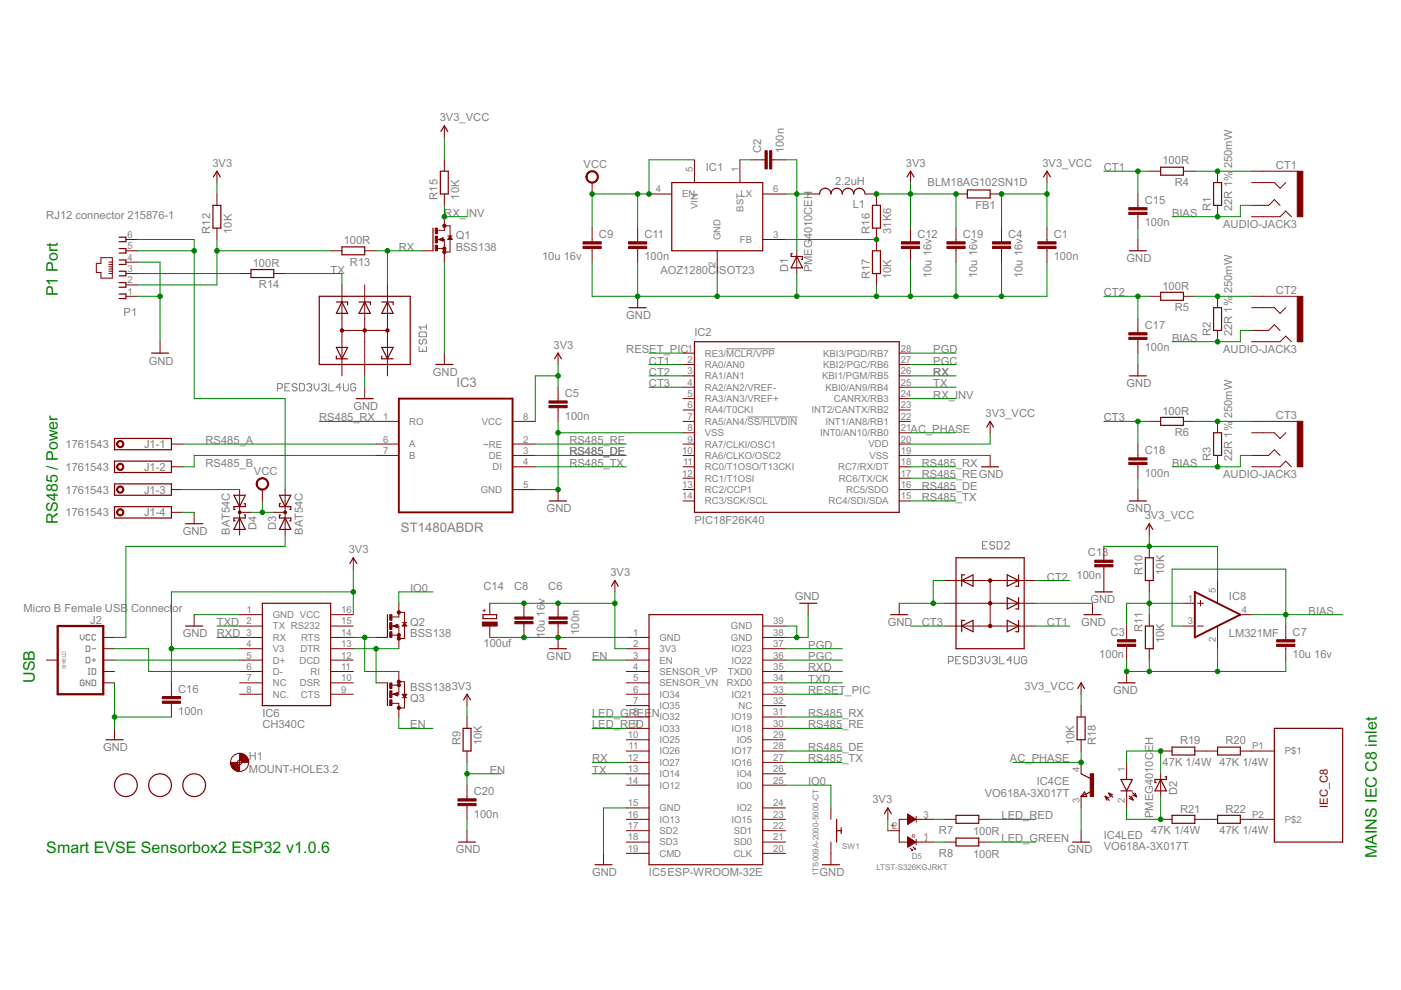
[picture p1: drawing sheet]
<svg xmlns="http://www.w3.org/2000/svg" width="297mm" height="210mm" viewBox="0 0 297 210" stroke-linecap="round" stroke-linejoin="round" font-family="sans-serif">
<g fill="none" stroke="#808080" stroke-width=".21">
<path d="M88.9 73.5v1h1.5v-1M89.1 70.4h1l.3 .2v.8h-1.5v-.8zM89.1 71.9l-.2 .3v.5l.2 .3h.3l.2-.3v-.5l.3-.3h.2l.3 .3v.5l-.3 .3M89.6 74v.5M90.4 68.8v1M90.4 69.3h-1.5l.5 .5M154 74h10.3M58.8 82.4h.8l.3-.3v-.5l-.3-.3h-.8v1.6M60.4 82.1h.5M61.4 81.3h-1v1.6h1M63 81.6l-.3-.3h-.5l-.2 .3v.3l.2 .2h.5l.3 .3v.2l-.3 .3h-.5l-.2-.3M63.5 81.3h.8l.2 .3v1l-.2 .3h-.8z"/>
<path d="M65 81.6l.3-.3h.5l.3 .3v.3l-.3 .2M65.6 82.1h.2M65.8 82.1l.3 .3v.2l-.3 .3h-.5l-.3-.3M66.6 81.3v1.1l.5 .5 .5-.5v-1.1M68.2 81.6l.2-.3h.5l.3 .3v.3l-.3 .2M68.7 82.1h.2M68.9 82.1l.3 .3v.2l-.3 .3h-.5l-.2-.3M69.7 81.3v1.6h1M72.3 82.1h-1l.7-.8v1.6M72.8 81.3v1.3l.3 .3h.5l.3-.3v-1.3M75.4 81.6l-.3-.3h-.5l-.2 .3v1l.2 .3h.5l.3-.3v-.5h-.5M158.5 88.4h10.5"/>
<path d="M208.3 115.6h.5M209.3 114.9h-1v1.5h1M210.9 115.1l-.3-.2h-.5l-.2 .2v.3l.2 .2h.5l.3 .3v.2l-.3 .3h-.5l-.2-.3M211.4 114.9h.8l.2 .2v1l-.2 .3h-.8zM213 115.1l.2-.2h.5l.3 .2v.3l-1 1h1M17 134.6v.7l.4 .4 .4-.4v-.7M18.3 137h.6l.1 .2v.7l-.1 .2h-.6zM18.3 139.4h.6l.1 .2v.8l-.1 .1h-.6zM19 134.7l-.1-.1h-.4l-.2 .1v.8l.2 .2h.4l.1-.2M19.5 140h.8M19.5 137.5h.8M19.9 139.6v.8"/>
<path d="M20.3 134.7l-.2-.1h-.4l-.2 .1v.8l.2 .2h.4l.2-.2M202.6 140h.5M203.7 139.2h-1.1v1.5h1.1M205.2 139.4l-.2-.2h-.6l-.2 .2v.3l.2 .3h.6l.2 .2v.3l-.2 .2h-.6l-.2-.2M205.7 139.2h.8l.3 .2v1.1l-.3 .2h-.8zM207.3 139.4l.3-.2h.5l.2 .2v.3l-.2 .3M207.8 140h.3M208.1 140l.2 .2v.3l-.2 .2h-.5l-.3-.2M208.9 139.2v1l.5 .5 .5-.5v-1M210.4 139.4l.3-.2h.5l.2 .2v.3l-.2 .3M210.9 140h.3M211.2 140l.2 .2v.3l-.2 .2h-.5l-.3-.2"/>
<path d="M212 139.2v1.5h1M214.5 140h-1l.8-.8v1.5M215.1 139.2v1.3l.2 .2h.5l.3-.2v-1.3M217.7 139.4l-.3-.2h-.5l-.3 .2v1.1l.3 .2h.5l.3-.2v-.5h-.6M17.8 144.4l-.2-.2h-.4l-.2 .2v.8l.2 .2h.4l.2-.2v-.4h-.4M18.7 143h.4M18.7 141.8h.4M18.9 141.8v1.2M19 144.2v1.2l-.7-1.2v1.2M19.5 141.8h.6l.2 .2v.8l-.2 .2h-.6zM19.5 144.2h.6l.2 .2v.8l-.2 .2h-.6zM201.1 140.2h.7l.3-.2v-.6l-.3-.2h-.7v1.5"/>
</g>
<g fill="none" stroke="#800000" stroke-width=".21">
<path d="M46 36.3v2.4M94.2 26.7v2.4M94.2 33.9v2.4M125.5 38.7v2.4M147.2 33.9v4.8M156.9 33.9v4.8M159.3 33.9h2.9M163.6 33.9h2.9M193 36.3v2.4M222 36.3v2.4M243.7 36.3h2.4M250.9 36.3h2.4"/>
<path d="M258.1 36.3v2.4M265.4 36.3h9.6M265.4 38.7h4.8l1.2 1.2 1.2-1.2M21.4 54.6h2.4v4.4h-2.4v-1.2h-1v-2h1zM23.1 58h.7M23.1 57.5h.7M23.1 57h.7M23.1 56.6h.7M23.1 56.1h.7M23.1 55.6h.7M26.7 50.8h2.4M26.7 53.2h2.4"/>
<path d="M26.7 58h2.4M26.7 55.6h2.4M46 41.1v2.4M46 48.4v2.4M50.8 58h2.4M58 58h2.5M70.1 53.2h2.4M77.3 53.2h2.4M89.4 53.2h2.4M92.8 50.8h1.4v4.8M92.8 52.7h1.4M93 50.8l1-.4v.7z"/>
<path d="M94.2 41.1v2.4M94.2 46v2.8h-1.4M94.2 47.9h1.2v5.5h-1.2M94.9 50h1M95.4 50l.5 .8h-1zM125.5 48.4v2.8M125.5 52.7v2.9M135.2 48.4v2.8M135.2 52.7v2.9M137.6 41.1h4.8M152.1 53.2v4.8M161.7 41.1h4.8"/>
<path d="M161.7 50.8h4.8M168.9 53.2v4.8M171.3 41.1h2.5M183.4 41.1h2.4v2.4M185.8 48.4v4.8M185.8 58v2.4M193 48.4v2.8M193 52.7v2.9M202.7 41.1h2.4M202.7 48.4v2.8M202.7 52.7v2.9M209.9 41.1h2.4"/>
<path d="M212.3 48.4v2.8M212.3 52.7v2.9M222 48.4v2.8M222 52.7v2.9M241.3 41.1v2.9M241.3 45.5v2.9M241.3 50.8v2.4M258.1 43.5v2.5M265.4 43.5h3.6l1.2-1.2 1.2 1.2M265.4 46h6l1.2-1.3 1.2 1.3M26.7 62.8h2.4M26.7 60.4h2.4"/>
<path d="M33.9 72.5v2.4M72.5 60.4v19.3M72.5 70.1h9.6M77.3 60.4v19.3M82.1 60.4v19.3M94.2 74.9v2.4M118.3 74.9v2.4M135.2 62.8v2.4M144.8 74.9h2.4M144.8 77.3h2.4M144.8 79.7h2.4M190.6 74.9h2.4"/>
<path d="M190.6 77.3h2.4M190.6 79.7h2.4M241.3 67.6v2.9M241.3 72v2.9M241.3 77.3v2.4M243.7 62.8h2.4M250.9 62.8h2.4M258.1 62.8v2.4M258.1 70.1v2.4M265.4 62.8h9.6M265.4 70.1h3.6l1.2-1.2 1.2 1.2M265.4 72.5h6l1.2-1.2 1.2 1.2"/>
<path d="M265.4 65.2h4.8l1.2 1.2 1.2-1.2M36.3 94.1h2.5M36.3 99h2.5M77.3 82.1v2.4M79.7 89.3h4.9M79.7 94.1h4.9M79.7 96.6h4.9M108.7 89.3h4.8M108.7 94.1h4.8M108.7 96.6h4.8M108.7 99h4.8M118.3 82.1v2.9"/>
<path d="M118.3 86.4v2.9M144.8 89.3h2.4M144.8 94.1h2.4M144.8 96.6h2.4M144.8 99h2.4M144.8 82.1h2.4M144.8 84.5h2.4M144.8 86.9h2.4M144.8 91.8h2.4M190.6 89.3h2.4M190.6 94.1h2.4M190.6 96.6h2.4"/>
<path d="M190.6 99h2.4M190.6 82.1h2.4M190.6 84.5h2.4M190.6 86.9h2.4M190.6 91.8h2.4M209.9 89.3v2.5M209.9 96.6v2.4M241.3 94.1v2.9M241.3 98.5v2.9M243.7 89.3h2.4M250.9 89.3h2.4M258.1 89.3v2.5"/>
<path d="M258.1 96.6v2.4M265.4 89.3h9.6M265.4 96.6h3.6l1.2-1.2 1.2 1.2M265.4 99h6l1.2-1.2 1.2 1.2M265.4 91.8h4.8l1.2 1.2 1.2-1.2M36.3 103.8h2.5M36.3 108.6h2.5M41.2 108.6v2.4M50.8 108.6h2.4M50.8 103.8v9.7M55.6 103.8v2.4M58 108.6h2.5"/>
<path d="M60.5 103.8v9.7M74.9 118.3v2.4M108.7 103.8h4.8M118.3 103.8v2.4M144.8 103.8h2.4M144.8 101.4h2.4M144.8 106.2h2.4M190.6 103.8h2.4M190.6 101.4h2.4M190.6 106.2h2.4M234 115.8v2.9M241.3 103.8v2.4"/>
<path d="M243.7 111v2.5M243.7 115.8v2.5M9.8 140h2.4M21.9 135.1h2.4M21.9 137.5h2.4M21.9 140h2.4M41.2 130.3v2.4M50.8 132.7h4.8M50.8 135.1h4.8M50.8 137.5h4.8M50.8 140h4.8M50.8 130.3h4.8"/>
<path d="M70.1 132.7h4.8M70.1 135.1h4.8M70.1 137.5h4.8M70.1 140h4.8M70.1 130.3h4.8M79.7 135.1h2.4M83.1 132.7h1.5v4.8M83.1 134.7h1.5M83.4 132.7l.9-.3v.7zM84.6 127.9v2.9h-1.5M84.6 129.8h1.2v5.6h-1.2M85.3 132h1"/>
<path d="M85.8 132l.5 .7h-1zM103.8 127.9v2.4M103.8 132.7v2.4M111.1 127.9v2.9M111.1 132.2v2.9M118.3 127.9v2.9M118.3 132.2v5.3M130.4 123.1v2.4M132.8 135.1h4.8M132.8 137.5h4.8M132.8 140h4.8M161.7 132.7h4.8"/>
<path d="M161.7 135.1h4.8M161.7 137.5h4.8M161.7 140h4.8M171.3 127.9v2.4M190.6 127.9v2.4M200.3 132.7h19.3M200.3 127.9h19.3M200.3 123.1h19.3M209.9 123.1v9.6M231.6 127.9v2.4M234 120.2v5.3M238.9 132.7v2.9"/>
<path d="M238.9 137.1v2.9M243.7 123.1v2.4M243.7 130.3v2.4M243.7 137.5v2.5M250.9 132.7h2.4M250.9 127.9h2.4M253.9 132.7h1.2M253.9 127.9h1.2M254.5 127.3v1.2M258.1 123.1v4.8M258.1 132.7v4.8M263 130.3h2.4"/>
<path d="M272.6 132.7v2.9M272.6 137.1v2.9M21.9 142.4h2.4M21.9 144.8h2.4M24.3 154.4v2.4M36.3 144.8v2.9M36.3 149.1v2.9M50.8 142.4h4.8M50.8 144.8h4.8M50.8 147.2h4.8M70.1 142.4h4.8M70.1 144.8h4.8"/>
<path d="M70.1 147.2h4.8M79.7 144.8h2.4M83.1 149.1h1.5v2.9M83.1 145.3h1.5M83.4 147.2l.9-.4v.8zM84.6 142.4v4.8h-1.5M84.6 144.5h1.2v5.6h-1.2M85.3 147.2h1l-.5 .7zM85.3 147.9h1M99 147.2v2.4M99 152v2.4M99 159.2v2.4"/>
<path d="M132.8 159.2h4.8M132.8 142.4h4.8M132.8 144.8h4.8M132.8 147.2h4.8M132.8 149.6h4.8M132.8 152h4.8M132.8 154.4h4.8M132.8 156.8h4.8M161.7 159.2h4.8M161.7 142.4h4.8M161.7 144.8h4.8M161.7 147.2h4.8"/>
<path d="M161.7 149.6h4.8M161.7 152h4.8M161.7 154.4h4.8M161.7 156.8h4.8M229.2 144.8v2.4M229.2 149.6v2.4M229.2 156.8v2.4M238.9 142.4v2.4M246.1 159.2h2.4M253.3 159.2h4.8M263 159.2h7.2M50.3 161.6h1"/>
<path d="M50.8 161.2v.9M99 166.5v2.9M99 170.8v2.9M99 176.1v2.4M132.8 173.7h4.8M132.8 161.6h4.8M132.8 178.5h4.8M132.8 176.1h4.8M132.8 164.1h4.8M132.8 166.5h4.8M132.8 171.3h4.8M161.7 173.7h4.8"/>
<path d="M161.7 161.6h4.8M161.7 178.5h4.8M161.7 176.1h4.8M161.7 164.1h4.8M161.7 166.5h4.8M161.7 171.3h4.8M176.2 171.3v2.4M176.2 178.5v4.8M188.2 176.1h2.4M188.2 171.3v2.4M192.4 172.6v2.2M192.4 177.5l1.7 1-1.7 1.1z"/>
<path d="M192.4 179.5h.2M192.4 179.5h.3M192.4 179.4h.4M192.4 179.3h.6M192.4 179.2h.7M192.4 179.1h.9M192.4 179h1M192.4 178.9h1.1M192.4 178.8h1.3M192.4 178.8h1.4M192.4 178.6h1.5M192.4 178.6h1.7"/>
<path d="M192.4 178.5h1.6M192.4 178.4h1.5M192.4 178.3h1.4M192.4 178.2h1.2M192.4 178.1h1.1M192.4 178h1M192.4 177.9h.8M192.4 177.9h.7M192.4 177.8h.5M192.4 177.7h.4M192.4 177.6h.3M192.4 177.5h.1"/>
<path d="M192.4 172.6l1.7 1.1M192.4 174.8h.1M192.4 174.7h.2M192.4 174.6h.4M192.4 174.5h.5M192.4 174.4h.6M192.4 174.3h.8M192.4 174.2h.9M192.4 174.1h1M192.4 174h1.2M192.4 173.9h1.3M192.4 173.9h1.5"/>
<path d="M192.4 173.8h1.6M192.4 173.6h1.6M192.4 173.5h1.4M192.4 173.4h1.3M192.4 173.3h1.2M192.4 173.2h1M192.4 173.1h.9M192.4 173.1h.7M192.4 173h.6M192.4 172.9h.5M192.4 172.8h.3M192.4 172.7h.2"/>
<path d="M192.4 172.6h.1M193 179.8l.5 .5M193.6 179.6l.5 .4M194.1 179.8v.2M194.1 173.7h-3.5v4.8h1.8M194.1 173.7l-1.7 1.1M194.2 173.7h3.7M194.2 178.5h3.7M194.2 173.1v1.2M194.2 177.9v1.2M200.3 173.7h2.4M200.3 178.5h2.4"/>
<path d="M207.5 173.7h2.4M207.5 178.5h2.4M229.2 161.6v2.5M229.2 168.9v2.4M229.2 176.1v2.4M238.9 161.6v3.7M238.9 167.7v3.6M246.1 173.7h2.4M246.1 164.1v4.8M253.3 173.7h4.8M263 173.7h7.2M128 180.9v2.4"/>
<path d="M132.8 180.9h4.8M161.7 180.9h4.8M193.3 180.3h.2M193.5 180.1v.2M193.8 180h.3"/>
<circle cx="50.8" cy="161.6" r="1.93"/>
<circle cx="50.8" cy="161.6" r=".49"/>
</g>
<path d="M84.6 84.5h24.1v24.1h-24.1zM253.3 125.5l9.7 4.8-9.7 4.8z" fill="none" stroke="#800000" stroke-width=".4"/>
<g fill="#800000" stroke="#800000" stroke-width=".21">
<path d="M220 52.2h3.9v.5h-3.9z"/>
<path d="M220 51.3h3.9v.4h-3.9z"/>
<path d="M116.4 86h3.8v.4h-3.8z"/>
<path d="M116.4 85h3.8v.5h-3.8z"/>
<path d="M163.2 32h.4v3.8h-.4z"/>
<path d="M162.2 32h.5v3.8h-.5z"/>
<path d="M123.6 52.2h3.9v.5h-3.9z"/>
<path d="M123.6 51.3h3.9v.4h-3.9z"/>
<path d="M133.3 52.2h3.8v.5h-3.8z"/>
<path d="M133.3 51.3h3.8v.4h-3.8z"/>
<path d="M191.1 52.2h3.9v.5h-3.9z"/>
<path d="M191.1 51.3h3.9v.4h-3.9z"/>
<path d="M210.4 52.2h3.9v.5h-3.9z"/>
<path d="M210.4 51.3h3.9v.4h-3.9z"/>
<path d="M92.3 48.4h.5v1.2h-.5z"/>
<path d="M92.3 52h.5v1.2h-.5z"/>
<path d="M92.3 50.1h.5v1.4h-.5z"/>
<path d="M231.1 164.1h.8v4.8h-.8z"/>
<path d="M116.4 131.8h3.8v.4h-3.8z"/>
<path d="M116.4 130.8h3.8v.5h-3.8z"/>
<path d="M109.2 131.8h3.8v.4h-3.8z"/>
<path d="M109.2 130.8h3.8v.5h-3.8z"/>
<path d="M102.3 131.9h3.1v.8h-3.1z"/>
<path d="M34.4 148.7h3.9v.4h-3.9z"/>
<path d="M34.4 147.7h3.9v.4h-3.9z"/>
<path d="M239.3 45h3.9v.5h-3.9z"/>
<path d="M239.3 44h3.9v.5h-3.9z"/>
<path d="M239.3 71.5h3.9v.5h-3.9z"/>
<path d="M239.3 70.5h3.9v.5h-3.9z"/>
<path d="M239.3 98h3.9v.5h-3.9z"/>
<path d="M239.3 97.1h3.9v.4h-3.9z"/>
<path d="M200.8 52.2h3.8v.5h-3.8z"/>
<path d="M200.8 51.3h3.8v.4h-3.8z"/>
<path d="M82.6 130.3h.5v1.2h-.5z"/>
<path d="M82.6 133.9h.5v1.2h-.5z"/>
<path d="M82.6 132h.5v1.5h-.5z"/>
<path d="M82.6 148.4h.5v1.2h-.5z"/>
<path d="M82.6 144.8h.5v1.2h-.5z"/>
<path d="M82.6 146.5h.5v1.4h-.5z"/>
<path d="M97.1 170.3h3.8v.5h-3.8z"/>
<path d="M97.1 169.4h3.8v.4h-3.8z"/>
<path d="M236.9 136.6h3.9v.5h-3.9z"/>
<path d="M236.9 135.6h3.9v.5h-3.9z"/>
<path d="M270.7 136.6h3.8v.5h-3.8z"/>
<path d="M270.7 135.6h3.8v.5h-3.8z"/>
<path d="M232.1 119.7h3.9v.5h-3.9z"/>
<path d="M232.1 118.8h3.9v.4h-3.9z"/>
<path d="M275 36.3h1.2v9.7h-1.2z"/>
<path d="M275 62.8h1.2v9.7h-1.2z"/>
<path d="M275 89.3h1.2v9.7h-1.2z"/>
</g>
<g fill="none" stroke="#800000" stroke-width=".25">
<path d="M45.3 37.5l.7-1.2 .7 1.2M93.4 36.3h1.6v4.8h-1.6zM93.5 27.9l.7-1.2 .7 1.2M142.4 38.7h19.3v14.5h-19.3zM192.3 37.5l.7-1.2 .8 1.2M221.3 37.5l.7-1.2 .7 1.2M246.1 35.5h4.8v1.6h-4.8zM257.3 38.7h1.7v4.8h-1.7zM25.3 50.3h1.4v.9h-1.4M25.3 52.7h1.4v1h-1.4M25.3 55.1h1.4v1h-1.4M25.3 57.5h1.4v1h-1.4"/>
<path d="M25.3 59.9h1.4v1h-1.4M45.1 43.5h1.7v4.9h-1.7zM53.2 57.1h4.8v1.7h-4.8zM72.5 52.3h4.8v1.7h-4.8zM91.8 48.4v4.8M93.2 50.8l.7 .2v-.5l-.5 .3M95.4 50.3l.3 .4h-.5zM168 53.8h-.3v.6h2.4v.6h-.2M168.9 54.4l1.2 2.4h-2.4zM173.8 41.1a1.21 1.21 0 0 1 1.2-1.2 1.21 1.21 0 0 1 1.2 1.2 1.21 1.21 0 0 1 1.2-1.2 1.21 1.21 0 0 1 1.2 1.2 1.21 1.21 0 0 1 1.2-1.2 1.21 1.21 0 0 1 1.2 1.2 1.21 1.21 0 0 1 1.2-1.2 1.21 1.21 0 0 1 1.2 1.2M185 53.2h1.7v4.8h-1.7zM185 43.5h1.7v4.9h-1.7z"/>
<path d="M205.1 40.3h4.8v1.7h-4.8zM239.5 53.2h3.6M25.3 62.3h1.4v1h-1.4M32.1 74.9h3.7M67.7 62.8h19.3v14.5h-19.3zM71.3 73.7h2.4l-1.2 2.4zM71.3 75.5v.6h2.4M71.3 64h2.4v.6M72.5 64l1.2 2.4h-2.4zM76.1 64h2.4v.6M77.3 64l1.2 2.4h-2.4zM80.9 75.5v.6h2.5"/>
<path d="M80.9 73.7h2.5l-1.3 2.4zM80.9 64h2.5v.6M82.1 64l1.3 2.4h-2.5zM92.4 77.3h3.6M117.6 76.1l.7-1.2 .7 1.2M133.4 65.2h3.6M147.2 72.5h43.4v36.1h-43.4zM239.5 79.7h3.6M246.1 62h4.8v1.7h-4.8zM257.3 65.2h1.7v4.9h-1.7zM24.3 93h12v2.4h-12zM24.3 97.8h12v2.4h-12z"/>
<path d="M75.5 84.5h3.6M208.1 99h3.6M209.2 90.6l.7-1.3 .8 1.3M246.1 88.5h4.8v1.7h-4.8zM257.3 91.8h1.7v4.8h-1.7zM24.3 102.6h12v2.4h-12zM24.3 107.4h12v2.4h-12zM39.3 111h3.7M49.6 105h2.4l-1.2 2.4zM50.8 109.8l1.2 2.4h-2.4zM51.8 109.2h.2v.6h-2.4v.6h.2M51.8 106.8h.2v.6h-2.4v.6h.2"/>
<path d="M59.2 105h2.5l-1.2 2.4zM59.5 109.2h-.3v.6h2.5v.6h-.3M59.5 106.8h-.3v.6h2.5v.6h-.3M60.5 109.8l1.2 2.4h-2.5zM74.2 119.5l.7-1.2 .7 1.2M116.5 106.2h3.6M202.7 118.3h14.4v19.2h-14.4zM239.5 106.2h3.6M242.8 118.3h1.7v4.8h-1.7zM243 112.2l.7-1.2 .7 1.2M39.3 132.7h3.7M55.6 127.9h14.5v21.7h-14.5z"/>
<path d="M82.1 130.3v4.8M83.6 132.7l.6 .3v-.5l-.5 .2M85.8 132.2l.2 .4h-.5zM102.4 130.3h2.9v.9h-2.9zM116.5 137.5h3.6M129.6 124.3l.8-1.2 .7 1.2M137.6 130.3h24.1v53h-24.1zM169.5 127.9h3.7M188.8 130.3h3.6M203.9 123.1l2.4-1.2v2.4zM203.9 132.7l2.4-1.2v2.4zM204.5 121.9h-.6v2.4"/>
<path d="M204.5 131.5h-.6v2.4M213.6 131.5l2.4 1.2-2.4 1.2zM213.6 121.9l2.4 1.2-2.4 1.2zM213.6 126.7l2.4 1.2-2.4 1.2zM216 121.9v2.4h-.7M216 126.7v2.4h-.7M216 131.5v2.4h-.7M229.8 130.3h3.6M232.2 125.5h3.6M242.8 132.7h1.7v4.8h-1.7zM22.5 156.8h3.6M82.1 144.8v4.8"/>
<path d="M83.6 147.2l.6-.2v.4l-.5-.2M85.5 147.3h.5l-.2 .4zM98.2 154.4h1.7v4.8h-1.7zM98.3 148.4l.7-1.2 .8 1.2M228.4 152h1.7v4.8h-1.7zM228.5 146l.7-1.2 .7 1.2M237 144.8h3.7M248.5 158.4h4.8v1.7h-4.8zM258.1 158.4h4.9v1.7h-4.9zM270.2 154.4h14.5v24.1h-14.5zM97.2 178.5h3.6M177.4 173.7v4.8"/>
<path d="M177.4 176.1h1M178.4 175.5v1.2M187.5 172.5l.7-1.2 .8 1.2M202.7 172.9h4.8v1.7h-4.8zM202.7 177.7h4.8v1.7h-4.8zM227.4 178.5h3.6M229.2 164.1l1.9 .9M229.9 167.9l.5 1h-1.2zM231.1 167.9l-1.9 1M234.3 168.8l.9 .9M234.3 168.8l.8 .4M234.3 168.8l.4 .8"/>
<path d="M235.1 168.2l.8 .8M235.1 168.2l.8 .3M235.1 168.2l.3 .8M237.7 165.3h2.4l-1.2 2.4zM237.7 167.7h2.4M239.4 168.8l.8 .8M239.4 169.3l.8 .3M239.9 168.8l.3 .8M240.1 168.1l.9 .8M240.2 168.6l.8 .3M240.6 168.1l.4 .8M246.1 165.3l1.2 2.4h-2.4z"/>
<path d="M247.1 164.7h.2v.6h-2.4v.6h.2M248.5 172.9h4.8v1.7h-4.8zM258.1 172.9h4.9v1.7h-4.9zM126.2 183.3h3.6M174.4 183.3h3.6"/>
<circle cx="26.7" cy="166.5" r="2.41"/>
<circle cx="33.9" cy="166.5" r="2.41"/>
<circle cx="41.2" cy="166.5" r="2.41"/>
</g>
<g fill="#800000" stroke="#800000" stroke-width=".21">
<path d="M24.9 93.7a.77 .77 0 0 1 1.3 .1 .77 .77 0 0 1-.5 1.1 .77 .77 0 0 1-1-.8h.3a.53 .53 0 0 1 .7-.5 .53 .53 0 0 1 .2 .9 .53 .53 0 0 1-.9-.2v-.2h-.3z" fill-rule="evenodd"/>
<path d="M24.9 98.5a.77 .77 0 0 1 1.3 .1 .77 .77 0 0 1-.5 1.1 .77 .77 0 0 1-1-.7h.3a.53 .53 0 0 1 .7-.5 .53 .53 0 0 1 .2 .8 .53 .53 0 0 1-.9-.1v-.2h-.3z" fill-rule="evenodd"/>
<path d="M24.9 103.3a.77 .77 0 0 1 1.2 .1 .77 .77 0 0 1-.4 1.2 .77 .77 0 0 1-1-.8h.3a.53 .53 0 0 1 .7-.5 .53 .53 0 0 1 .2 .9 .53 .53 0 0 1-.9-.2v-.2h-.3z" fill-rule="evenodd"/>
<path d="M24.9 108.1a.77 .77 0 0 1 1.2 .1 .77 .77 0 0 1-.4 1.2 .77 .77 0 0 1-1-.8h.3a.53 .53 0 0 1 .7-.5 .53 .53 0 0 1 .2 .8 .53 .53 0 0 1-.9-.1v-.2h-.3z" fill-rule="evenodd"/>
<path d="M124.6 36.6a1.32 1.32 0 0 1 2.1 .2 1.32 1.32 0 0 1-.8 2 1.32 1.32 0 0 1-1.7-1.3h.3a1.08 1.08 0 0 1 1.5-1 1.08 1.08 0 0 1 .3 1.8 1.08 1.08 0 0 1-1.8-.5v-.3h-.3z" fill-rule="evenodd"/>
<path d="M54.7 101.7a1.32 1.32 0 0 1 2.1 .2 1.32 1.32 0 0 1-.8 2 1.32 1.32 0 0 1-1.7-1.3h.2a1.08 1.08 0 0 1 1.6-1 1.08 1.08 0 0 1 .2 1.8 1.08 1.08 0 0 1-1.7-.5l-.1-.3h-.2z" fill-rule="evenodd"/>
<path d="M50.6 108.4h.4v.4h-.4z" fill-rule="evenodd"/>
<path d="M50.8 159.7a1.96 1.96 0 0 1 1.9 1.9h-1.4l-.1-.3-.4-.1z" fill-rule="evenodd"/>
<path d="M48.9 161.6h1.4l.2 .4 .3 .1v1.5a1.89 1.89 0 0 1-1.9-2z" fill-rule="evenodd"/>
<path d="M60.2 108.4h.5v.4h-.5z" fill-rule="evenodd"/>
<circle cx="94.2" cy="53.4" r=".34"/>
<circle cx="94.2" cy="52.7" r=".34"/>
<circle cx="94.2" cy="47.9" r=".34"/>
<circle cx="209.9" cy="127.9" r=".36"/>
<circle cx="209.9" cy="132.7" r=".36"/>
<circle cx="209.9" cy="123.1" r=".36"/>
<circle cx="77.3" cy="70.1" r=".36"/>
<circle cx="82.1" cy="70.1" r=".36"/>
<circle cx="72.5" cy="70.1" r=".36"/>
<circle cx="84.6" cy="135.4" r=".34"/>
<circle cx="84.6" cy="134.7" r=".34"/>
<circle cx="84.6" cy="129.8" r=".34"/>
<circle cx="84.6" cy="144.5" r=".34"/>
<circle cx="84.6" cy="145.3" r=".34"/>
<circle cx="84.6" cy="150.1" r=".34"/>
</g>
<path d="M12.2 132.7h9.7v14.5h-9.7z" fill="none" stroke="#800000" stroke-width=".49"/>
<g fill="none" stroke="#008000" stroke-width=".21">
<path d="M46 38.7v2.4M94.2 29.1v4.8M147.2 33.9h-9.6v7.2h-12.1v7.3M156.9 33.9h2.4M166.5 33.9h2.4v19.3M193 38.7v9.7M222 38.7v9.7M234 36.3h9.7M241.3 36.3v4.8M253.3 36.3h12.1M29.1 55.6h4.8v16.9M29.1 50.8h12.1v33.7h19.3v19.3"/>
<path d="M29.1 58h21.7M29.1 53.2h12.1M46 50.8v9.6h-16.9M46 53.2h24.1M60.5 58h12v2.4M79.7 53.2h9.7M82.1 53.2v7.2M94.2 43.5v2.5h4.8M94.2 55.6v19.3M125.5 55.6v7.2h96.5v-7.2M135.2 41.1v7.3M135.2 55.6v7.2"/>
<path d="M152.1 58v4.8M166.5 50.8h19.3M166.5 41.1h4.8M168.9 58v4.8M185.8 41.1h16.9v7.3M193 55.6v7.2M202.7 55.6v7.2M212.3 55.6v7.2M222 41.1h-9.7v7.3M241.3 48.4v2.4M265.4 43.5h-2.4v2.5h-14.5M29.1 62.8h4.8"/>
<path d="M77.3 79.7v2.4M118.3 77.3v4.8M118.3 79.7h-4.8v9.6M137.6 77.3h7.2M137.6 79.7h7.2M137.6 74.9h7.2M185.8 60.4v2.4M193 77.3h9.7M193 79.7h9.7M193 74.9h9.7M234 62.8h9.7M241.3 62.8v4.8"/>
<path d="M241.3 74.9v2.4M253.3 62.8h12.1M265.4 70.1h-2.4v2.4h-14.5M38.8 94.1h40.9M67.7 89.3h12M79.7 96.6h-38.5v2.4h-2.4M113.5 99h19.3M113.5 96.6h19.3M113.5 94.1h19.3M118.3 89.3v14.5h-4.8M118.3 91.8h26.5M137.6 82.1h7.2"/>
<path d="M193 99h9.7M193 96.6h16.9M193 91.8h9.7M193 82.1h9.7M193 84.5h9.7M209.9 91.8v2.3h-16.9M234 89.3h9.7M241.3 89.3v4.8M253.3 89.3h12.1M265.4 96.6h-2.4v2.4h-14.5M38.8 103.8h12M38.8 108.6h2.4"/>
<path d="M53.2 108.6h4.8M55.6 106.2v2.4M60.5 113.5v2.3h-33.8v19.3h-2.4M193 106.2h9.7M193 103.8h9.7M193 101.4h9.7M234 115.8h24.1v7.3M241.3 101.4v2.4M243.7 113.5v2.3M24.3 137.5h7.2v4.9h19.3M24.3 140h26.5M36.3 137.5h14.5"/>
<path d="M41.2 130.3h9.6M46 135.1h4.8M46 132.7h4.8M74.9 135.1h4.8M74.9 137.5h9.7M74.9 125.5h-38.6v19.3M74.9 120.7v9.6M77.3 135.1v7.3h7.3M79.7 137.5v7.3M91.8 125.5h-7.2v2.4M103.8 127.9h26.6M103.8 135.1h29"/>
<path d="M125.5 140h7.3M130.4 125.5v12h2.4M166.5 132.7h2.4v2.4M166.5 140h12.1M166.5 137.5h12.1M171.3 130.3v4.8h-4.8M190.6 127.9h9.7M193 132.7h7.3M200.3 123.1h-2.4v4.8M219.6 127.9h12M219.6 123.1h7.2M219.6 132.7h7.2"/>
<path d="M238.9 140v2.4h33.7v-2.4M243.7 125.5v4.8M243.7 140v2.4M250.9 127.9h-12v4.8M250.9 132.7h-2.4v-12h24.1v12M258.1 137.5v4.9M265.4 130.3h19.3M24.3 144.8v9.6M24.3 152h12M84.6 152v2.4h7.2M99 149.6v2.4M125.5 152h7.3"/>
<path d="M125.5 154.4h7.3M166.5 159.2h12.1M166.5 152h12.1M166.5 142.4h12.1M166.5 154.4h12.1M166.5 144.8h12.1M166.5 147.2h12.1M229.2 159.2v2.4h-14.4M229.2 147.2v2.4M99 161.6v4.9M99 173.7v2.4M99 164.1h7.3"/>
<path d="M125.5 161.6h7.3M125.5 164.1h7.3M132.8 171.3h-4.8v9.6M166.5 161.6h12.1M166.5 166.5h9.7v4.8M188.2 173.7v2.4M197.9 173.7h2.4M197.9 178.5h2.4M209.9 173.7h9.7M209.9 178.5h9.7M229.2 171.3v4.8M238.9 161.6v-2.4h7.2v4.9"/>
<path d="M246.1 168.9v4.8h-7.2v-2.4"/>
</g>
<g fill="#008000" stroke="#008000" stroke-width=".21">
<circle cx="135.2" cy="62.8" r=".49"/>
<circle cx="152.1" cy="62.8" r=".49"/>
<circle cx="168.9" cy="62.8" r=".49"/>
<circle cx="185.8" cy="62.8" r=".49"/>
<circle cx="193" cy="62.8" r=".49"/>
<circle cx="212.3" cy="62.8" r=".49"/>
<circle cx="202.7" cy="62.8" r=".49"/>
<circle cx="197.9" cy="127.9" r=".49"/>
<circle cx="33.9" cy="62.8" r=".49"/>
<circle cx="24.3" cy="152" r=".49"/>
<circle cx="111.1" cy="135.1" r=".49"/>
<circle cx="118.3" cy="135.1" r=".49"/>
<circle cx="168.9" cy="135.1" r=".49"/>
<circle cx="238.9" cy="142.4" r=".49"/>
<circle cx="243.7" cy="142.4" r=".49"/>
<circle cx="258.1" cy="142.4" r=".49"/>
<circle cx="118.3" cy="91.8" r=".49"/>
<circle cx="118.3" cy="103.8" r=".49"/>
<circle cx="258.1" cy="89.3" r=".49"/>
<circle cx="185.8" cy="50.8" r=".49"/>
<circle cx="185.8" cy="41.1" r=".49"/>
<circle cx="193" cy="41.1" r=".49"/>
<circle cx="202.7" cy="41.1" r=".49"/>
<circle cx="111.1" cy="127.9" r=".49"/>
<circle cx="118.3" cy="127.9" r=".49"/>
<circle cx="130.4" cy="127.9" r=".49"/>
<circle cx="118.3" cy="79.7" r=".49"/>
<circle cx="36.3" cy="137.5" r=".49"/>
<circle cx="74.9" cy="125.5" r=".49"/>
<circle cx="168.9" cy="41.1" r=".49"/>
<circle cx="258.1" cy="36.3" r=".49"/>
<circle cx="258.1" cy="62.8" r=".49"/>
<circle cx="137.6" cy="41.1" r=".49"/>
<circle cx="135.2" cy="41.1" r=".49"/>
<circle cx="125.5" cy="41.1" r=".49"/>
<circle cx="55.6" cy="108.6" r=".49"/>
<circle cx="241.3" cy="36.3" r=".49"/>
<circle cx="241.3" cy="62.8" r=".49"/>
<circle cx="241.3" cy="89.3" r=".49"/>
<circle cx="82.1" cy="53.2" r=".49"/>
<circle cx="46" cy="53.2" r=".49"/>
<circle cx="94.2" cy="46" r=".49"/>
<circle cx="246.1" cy="159.2" r=".49"/>
<circle cx="246.1" cy="173.7" r=".49"/>
<circle cx="229.2" cy="161.6" r=".49"/>
<circle cx="99" cy="164.1" r=".49"/>
<circle cx="41.2" cy="53.2" r=".49"/>
<circle cx="77.3" cy="135.1" r=".49"/>
<circle cx="79.7" cy="137.5" r=".49"/>
<circle cx="272.6" cy="130.3" r=".49"/>
<circle cx="258.1" cy="99" r=".49"/>
<circle cx="258.1" cy="72.5" r=".49"/>
<circle cx="258.1" cy="46" r=".49"/>
<circle cx="243.7" cy="127.9" r=".49"/>
<circle cx="212.3" cy="41.1" r=".49"/>
<circle cx="222" cy="41.1" r=".49"/>
<circle cx="243.7" cy="115.8" r=".49"/>
</g>
<g font-size="3.8" fill="#008000">
<text x="12.2" y="62.8" transform="rotate(-90 12.2 62.8)">P1 Port</text>
<text x="12.2" y="111" transform="rotate(-90 12.2 111)">RS485 / Power</text>
<text x="7.4" y="144.8" transform="rotate(-90 7.4 144.8)">USB</text>
<text x="9.8" y="180.9">Smart EVSE Sensorbox2 ESP32 v1.0.6</text>
<text x="291.9" y="182" transform="rotate(-90 291.9 182)">MAINS IEC C8 inlet</text>
</g>
<g font-size="3.1" fill="#808080">
<text x="96.8" y="82">IC3</text>
<text x="85" y="112.7">ST1480ABDR</text>
</g>
<g font-size="2.6" fill="#808080">
<text x="93.2" y="25.7">3V3_VCC</text>
<text x="45" y="35.3">3V3</text>
<text x="123.7" y="35.7">VCC</text>
<text x="161.3" y="32.4" transform="rotate(-90 161.3 32.4)">C2</text>
<text x="166.2" y="32.4" transform="rotate(-90 166.2 32.4)">100n</text>
<text x="192.1" y="35.3">3V3</text>
<text x="221" y="35.3">3V3_VCC</text>
<text x="246.5" y="34.9">100R</text>
<text x="261.3" y="35.7" transform="rotate(-90 261.3 35.7)">250mW</text>
<text x="270.5" y="35.8">CT1</text>
<text x="149.7" y="36.3">IC1</text>
<text x="177.1" y="39.2">2.2uH</text>
<text x="196.7" y="39.4">BLM18AG102SN1D</text>
<text x="234" y="36.3">CT1</text>
<text x="249.1" y="39.4">R4</text>
<text x="9.8" y="46.4">RJ12 connector 215876-1</text>
<text x="92.8" y="42.3" transform="rotate(-90 92.8 42.3)">R15</text>
<text x="94.2" y="45.9">RX_INV</text>
<text x="97.3" y="42.3" transform="rotate(-90 97.3 42.3)">10K</text>
<text x="180.8" y="44">L1</text>
<text x="206.8" y="44.2">FB1</text>
<text x="242.7" y="48">100n</text>
<text x="242.7" y="43.2">C15</text>
<text x="248.5" y="45.9">BIAS</text>
<text x="256.7" y="44.7" transform="rotate(-90 256.7 44.7)">R1</text>
<text x="261.3" y="44.7" transform="rotate(-90 261.3 44.7)">22R 1%</text>
<text x="44.6" y="49.6" transform="rotate(-90 44.6 49.6)">R12</text>
<text x="49.1" y="49.6" transform="rotate(-90 49.1 49.6)">10K</text>
<text x="72.9" y="51.7">100R</text>
<text x="84.6" y="53.2">RX</text>
<text x="96.6" y="53.2">BSS138</text>
<text x="96.6" y="50.8">Q1</text>
<text x="127" y="50.4">C9</text>
<text x="136.6" y="50.4">C11</text>
<text x="172.2" y="50.8" transform="rotate(-90 172.2 50.8)">4010CEH</text>
<text x="184.4" y="49.6" transform="rotate(-90 184.4 49.6)">R16</text>
<text x="189" y="49.6" transform="rotate(-90 189 49.6)">31K6</text>
<text x="194.5" y="50.4">C12</text>
<text x="204.1" y="50.4">C19</text>
<text x="213.8" y="50.4">C4</text>
<text x="223.4" y="50.4">C1</text>
<text x="259.3" y="48.4">AUDIO-JACK3</text>
<text x="53.6" y="56.6">100R</text>
<text x="70.1" y="58">TX</text>
<text x="74.2" y="56.3">R13</text>
<text x="114.9" y="55.2">10u 16v</text>
<text x="136.6" y="55.2">100n</text>
<text x="140" y="58">AOZ1280CI</text>
<text x="152.5" y="58">SOT23</text>
<text x="167.1" y="57.8" transform="rotate(-90 167.1 57.8)">D1</text>
<text x="172.2" y="57.8" transform="rotate(-90 172.2 57.8)">PMEG</text>
<text x="184.4" y="59.2" transform="rotate(-90 184.4 59.2)">R17</text>
<text x="189" y="59.2" transform="rotate(-90 189 59.2)">10K</text>
<text x="197.5" y="59" transform="rotate(-90 197.5 59)">10u 16v</text>
<text x="207.2" y="59" transform="rotate(-90 207.2 59)">10u 16v</text>
<text x="216.8" y="59" transform="rotate(-90 216.8 59)">10u 16v</text>
<text x="223.4" y="55.2">100n</text>
<text x="238.9" y="55.6">GND</text>
<text x="54.9" y="61.1">R14</text>
<text x="234" y="62.8">CT2</text>
<text x="246.5" y="61.4">100R</text>
<text x="249.1" y="65.9">R5</text>
<text x="261.3" y="62.2" transform="rotate(-90 261.3 62.2)">250mW</text>
<text x="270.5" y="62.3">CT2</text>
<text x="26.2" y="66.9">P1</text>
<text x="132.8" y="67.6">GND</text>
<text x="147.2" y="71.3">IC2</text>
<text x="242.7" y="69.7">C17</text>
<text x="256.7" y="71.3" transform="rotate(-90 256.7 71.3)">R2</text>
<text x="261.3" y="71.3" transform="rotate(-90 261.3 71.3)">22R 1%</text>
<text x="31.5" y="77.3">GND</text>
<text x="117.3" y="73.9">3V3</text>
<text x="132.8" y="74.9">RESET_PIC</text>
<text x="137.6" y="77.3">CT1</text>
<text x="197.9" y="77.3">PGC</text>
<text x="197.9" y="74.9">PGD</text>
<text x="242.7" y="74.5">100n</text>
<text x="248.5" y="72.5">BIAS</text>
<text x="259.3" y="74.9">AUDIO-JACK3</text>
<text x="91.8" y="79.7">GND</text>
<text x="137.6" y="79.7">CT2</text>
<text x="137.6" y="82.1">CT3</text>
<text x="197.9" y="82.1">TX</text>
<text x="197.9" y="79.7">RX</text>
<text x="238.9" y="82.1">GND</text>
<text x="67.7" y="89.3">RS485_RX</text>
<text x="74.9" y="86.9">GND</text>
<text x="119.8" y="89">100n</text>
<text x="119.8" y="84.2">C5</text>
<text x="197.9" y="84.5">RX_INV</text>
<text x="209" y="88.4">3V3_VCC</text>
<text x="234" y="89.3">CT3</text>
<text x="246.5" y="87.9">100R</text>
<text x="261.3" y="88.7" transform="rotate(-90 261.3 88.7)">250mW</text>
<text x="270.5" y="88.9">CT3</text>
<text x="13.9" y="95">1761543</text>
<text x="30.5" y="95">J1-1</text>
<text x="43.6" y="94.2">RS485_A</text>
<text x="120.7" y="94.2">RS485_RE</text>
<text x="193.1" y="91.7">AC_PHASE</text>
<text x="249.1" y="92.5">R6</text>
<text x="13.9" y="99.8">1761543</text>
<text x="30.5" y="99.8">J1-2</text>
<text x="43.6" y="99">RS485_B</text>
<text x="53.8" y="100.8">VCC</text>
<text x="120.7" y="99">RS485_TX</text>
<text x="120.7" y="96.6">RS485_DE</text>
<text x="195.5" y="99">RS485_RX</text>
<text x="195.5" y="101.4">RS485_REGND</text>
<text x="242.7" y="101">100n</text>
<text x="242.7" y="96.2">C18</text>
<text x="248.5" y="99">BIAS</text>
<text x="256.7" y="97.8" transform="rotate(-90 256.7 97.8)">R3</text>
<text x="259.3" y="101.4">AUDIO-JACK3</text>
<text x="261.3" y="97.8" transform="rotate(-90 261.3 97.8)">22R 1%</text>
<text x="13.9" y="104.6">1761543</text>
<text x="30.5" y="104.6">J1-3</text>
<text x="195.5" y="106.2">RS485_TX</text>
<text x="195.5" y="103.8">RS485_DE</text>
<text x="13.9" y="109.5">1761543</text>
<text x="30.5" y="109.5">J1-4</text>
<text x="38.8" y="113.4">GND</text>
<text x="48.7" y="113.3" transform="rotate(-90 48.7 113.3)">BAT54C</text>
<text x="54.4" y="112.4" transform="rotate(-90 54.4 112.4)">D4</text>
<text x="58.5" y="112.4" transform="rotate(-90 58.5 112.4)">D3</text>
<text x="64.2" y="113.3" transform="rotate(-90 64.2 113.3)">BAT54C</text>
<text x="115.9" y="108.6">GND</text>
<text x="147.2" y="111">PIC18F26K40</text>
<text x="238.9" y="108.6">GND</text>
<text x="242.7" y="110.1">3V3_VCC</text>
<text x="74" y="117.3">3V3</text>
<text x="230.7" y="117.9">C13</text>
<text x="87" y="125.5">IO0</text>
<text x="102.5" y="125">C14</text>
<text x="109" y="125.1">C8</text>
<text x="116.3" y="125.1">C6</text>
<text x="129.4" y="122.1">3V3</text>
<text x="222" y="123.1">CT2</text>
<text x="228.2" y="122.7">100n</text>
<text x="242.3" y="121.9" transform="rotate(-90 242.3 121.9)">R10</text>
<text x="246.8" y="121.9" transform="rotate(-90 246.8 121.9)">10K</text>
<text x="5" y="129.8">Micro B Female USB</text>
<text x="27.8" y="129.8">Connect</text>
<text x="36.6" y="129.8">or</text>
<text x="168.5" y="127.2">GND</text>
<text x="231.2" y="127.9">GND</text>
<text x="260.6" y="127.3">IC8</text>
<text x="277.4" y="130.3">BIAS</text>
<text x="19.1" y="132.2">J2</text>
<text x="38.8" y="135.1">GND</text>
<text x="46" y="132.7">TXD</text>
<text x="46" y="135.1">RXD</text>
<text x="87" y="135.1">BSS138</text>
<text x="87" y="132.7">Q2</text>
<text x="102.5" y="137.1">100uf</text>
<text x="115.5" y="135.3" transform="rotate(-90 115.5 135.3)">10u 16v</text>
<text x="122.8" y="134.6" transform="rotate(-90 122.8 134.6)">100n</text>
<text x="171.4" y="137.6">PGD</text>
<text x="188.2" y="132.7">GND</text>
<text x="195.5" y="132.7">CT3</text>
<text x="222" y="132.7">CT1</text>
<text x="229.2" y="132.7">GND</text>
<text x="235.5" y="134.8">C3</text>
<text x="242.3" y="133.9" transform="rotate(-90 242.3 133.9)">R11</text>
<text x="246.8" y="136.3" transform="rotate(-90 246.8 136.3)">10K</text>
<text x="260.6" y="135.1">LM321MF</text>
<text x="274.1" y="134.8">C7</text>
<text x="115.9" y="140">GND</text>
<text x="125.5" y="140">EN</text>
<text x="171.4" y="140">PGC</text>
<text x="171.4" y="142.4">RXD</text>
<text x="233.1" y="139.6">100n</text>
<text x="274.1" y="139.6">10u 16v</text>
<text x="37.8" y="146.8">C16</text>
<text x="87" y="146.5">BSS1383V3</text>
<text x="87" y="148.9">Q3</text>
<text x="171.4" y="144.8">TXD</text>
<text x="171.4" y="147.2">RESET_PIC</text>
<text x="217.2" y="146.2">3V3_VCC</text>
<text x="236" y="147.2">GND</text>
<text x="37.8" y="151.7">100n</text>
<text x="55.6" y="154.4">CH340C</text>
<text x="55.6" y="152">IC6</text>
<text x="87" y="154.4">EN</text>
<text x="125.5" y="152">LED_GREE</text>
<text x="125.5" y="154.4">LED_RED</text>
<text x="138.2" y="152">N</text>
<text x="171.4" y="152">RS485_RX</text>
<text x="171.4" y="154.4">RS485_RE</text>
<text x="21.9" y="159.2">GND</text>
<text x="52.7" y="161.1">H1</text>
<text x="97.6" y="158" transform="rotate(-90 97.6 158)">R9</text>
<text x="102.2" y="158" transform="rotate(-90 102.2 158)">10K</text>
<text x="125.5" y="161.7">RX</text>
<text x="171.4" y="161.7">RS485_TX</text>
<text x="171.4" y="159.2">RS485_DE</text>
<text x="214.1" y="161.7">AC_PHASE</text>
<text x="227.8" y="158" transform="rotate(-90 227.8 158)">10K</text>
<text x="232.3" y="158" transform="rotate(-90 232.3 158)">R18</text>
<text x="250.2" y="157.8">R19</text>
<text x="259.8" y="157.8">R20</text>
<text x="52.7" y="164">MOUNT-HOLE3.2</text>
<text x="103.8" y="164.1">EN</text>
<text x="125.5" y="164.1">TX</text>
<text x="171.4" y="166.5">IO0</text>
<text x="219.8" y="166.5">IC4CE</text>
<text x="246.5" y="162.4">47K 1/4W 47K 1/4W</text>
<text x="100.5" y="173.3">100n</text>
<text x="100.5" y="168.5">C20</text>
<text x="185" y="170.3">3V3</text>
<text x="208.8" y="168.9">VO618A-3X017T</text>
<text x="212.3" y="173.7">LED_RED</text>
<text x="244.5" y="173.5" transform="rotate(-90 244.5 173.5)">PMEG4010CEH</text>
<text x="249.6" y="168.6" transform="rotate(-90 249.6 168.6)">D2</text>
<text x="250.2" y="172.3">R21</text>
<text x="259.8" y="172.3">R22</text>
<text x="199.1" y="176.8">R7</text>
<text x="206.3" y="177.1">100R</text>
<text x="212.3" y="178.5">LED_GREEN</text>
<text x="234" y="177.8">IC4LED</text>
<text x="244.1" y="176.8">47K 1/4W</text>
<text x="258.6" y="176.8">47K 1/4W</text>
<text x="96.6" y="180.9">GND</text>
<text x="125.5" y="185.8">GND</text>
<text x="137.6" y="185.8">IC5ESP-WROOM-32E</text>
<text x="173.8" y="185.8">GND</text>
<text x="199.1" y="181.6">R8</text>
<text x="206.3" y="181.9">100R</text>
<text x="226.4" y="180.9">GND</text>
<text x="234" y="180.2">VO618A-3X017T</text>
</g>
<text font-size="2.6" fill="#800000" x="281.5" y="171.3" transform="rotate(-90 281.5 171.3)">IEC_C8</text>
<g font-size="2.3" fill="#808080">
<text x="139.1" y="40.8">4</text>
<text x="144.6" y="41.8">EN</text>
<text x="146.9" y="36.5" transform="rotate(-90 146.9 36.5)">5</text>
<text x="156.5" y="36.5" transform="rotate(-90 156.5 36.5)">1</text>
<text x="157" y="41.8">LX</text>
<text x="163.9" y="40.8">6</text>
<text x="148" y="44.3" transform="rotate(-90 148 44.3)">VI</text>
<text x="157.6" y="44.9" transform="rotate(-90 157.6 44.9)">BST</text>
<text x="27" y="52.8">5</text>
<text x="27" y="50.4">6</text>
<text x="152.8" y="51" transform="rotate(-90 152.8 51)">GND</text>
<text x="156.9" y="51.5">FB</text>
<text x="163.9" y="50.4">3</text>
<text x="27" y="57.7">3</text>
<text x="27" y="55.3">4</text>
<text x="151.7" y="56.5" transform="rotate(-90 151.7 56.5)">2</text>
<text x="27" y="62.5">1</text>
<text x="27" y="60.1">2</text>
<text x="145.8" y="74.5">1</text>
<text x="145.8" y="76.9">2</text>
<text x="149.5" y="75.6">RE3/MCLR/VPP</text>
<text x="174.5" y="75.6">KBI3/PGD/RB7</text>
<text x="191" y="76.9">27</text>
<text x="191" y="74.5">28</text>
<text x="145.8" y="79.4">3</text>
<text x="145.8" y="81.8">4</text>
<text x="149.5" y="78">RA0/AN0</text>
<text x="149.5" y="80.4">RA1/AN1</text>
<text x="149.5" y="82.8">RA2/AN2/VREF-</text>
<text x="174.3" y="80.4">KBI1/PGM/RB5</text>
<text x="174.5" y="78">KBI2/PGC/RB6</text>
<text x="175" y="82.8">KBI0/AN9/RB4</text>
<text x="191" y="81.8">25</text>
<text x="191" y="79.4">26</text>
<text x="81.2" y="89">1</text>
<text x="110.9" y="89">8</text>
<text x="145.8" y="84.2">5</text>
<text x="145.8" y="86.6">6</text>
<text x="145.8" y="89">7</text>
<text x="149.5" y="85.2">RA3/AN3/VREF+</text>
<text x="149.5" y="87.7">RA4/T0CKI</text>
<text x="172.1" y="87.6">INT2/CANTX/RB2</text>
<text x="176.8" y="85.2">CANRX/RB3</text>
<text x="191" y="89">22</text>
<text x="191" y="86.6">23</text>
<text x="191" y="84.2">24</text>
<text x="81.2" y="93.8">6</text>
<text x="86.8" y="90.1">RO</text>
<text x="86.8" y="94.9">A</text>
<text x="102.2" y="90.1">VCC</text>
<text x="102.5" y="94.9">~RE</text>
<text x="110.9" y="93.8">2</text>
<text x="145.8" y="91.4">8</text>
<text x="145.8" y="93.8">9</text>
<text x="149.5" y="90.1">RA5/AN4/SS/HLVDIN</text>
<text x="149.5" y="92.5">VSS</text>
<text x="149.5" y="94.9">RA7/CLKI/OSC1</text>
<text x="173.9" y="92.5">INT0/AN10/RB0</text>
<text x="175" y="90.1">INT1/AN8/RB1</text>
<text x="184.1" y="94.9">VDD</text>
<text x="191" y="93.8">20</text>
<text x="191" y="91.4">21</text>
<text x="81.2" y="96.2">7</text>
<text x="86.8" y="97.3">B</text>
<text x="103.6" y="97.3">DE</text>
<text x="104.4" y="99.7">DI</text>
<text x="110.9" y="96.2">3</text>
<text x="110.9" y="98.6">4</text>
<text x="144.7" y="96.2">10</text>
<text x="144.7" y="101.1">12</text>
<text x="144.8" y="98.6">11</text>
<text x="149.5" y="97.3">RA6/CLKO/OSC2</text>
<text x="149.5" y="99.7">RC0/T1OSO/T13CKI</text>
<text x="177.7" y="99.7">RC7/RX/DT</text>
<text x="184.4" y="97.3">VSS</text>
<text x="191" y="101.1">17</text>
<text x="191" y="98.6">18</text>
<text x="191" y="96.2">19</text>
<text x="101.9" y="104.5">GND</text>
<text x="110.9" y="103.5">5</text>
<text x="144.7" y="103.5">13</text>
<text x="144.7" y="105.9">14</text>
<text x="149.5" y="102.1">RC1/T1OSI</text>
<text x="149.5" y="104.5">RC2/CCP1</text>
<text x="149.5" y="106.9">RC3/SCK/SCL</text>
<text x="175.7" y="106.9">RC4/SDI/SDA</text>
<text x="177.8" y="102.1">RC6/TX/CK</text>
<text x="179.4" y="104.5">RC5/SDO</text>
<text x="191" y="105.9">15</text>
<text x="191" y="103.5">16</text>
<text x="257.8" y="125.7" transform="rotate(-90 257.8 125.7)">5</text>
<text x="52.3" y="130">1</text>
<text x="57.8" y="131">GND VCC</text>
<text x="72.3" y="130">16</text>
<text x="251.9" y="127.6">1</text>
<text x="263.3" y="130">4</text>
<text x="52.3" y="132.4">2</text>
<text x="52.3" y="134.8">3</text>
<text x="52.3" y="137.2">4</text>
<text x="57.8" y="133.5">TX RS232</text>
<text x="57.8" y="135.9">RX</text>
<text x="63.9" y="135.9">RTS</text>
<text x="72.3" y="137.2">13</text>
<text x="72.3" y="134.8">14</text>
<text x="72.3" y="132.4">15</text>
<text x="134.3" y="134.8">1</text>
<text x="134.3" y="137.2">2</text>
<text x="139.8" y="135.9">GND</text>
<text x="155" y="135.9">GND</text>
<text x="155" y="133.4">GND</text>
<text x="163.9" y="137.2">37</text>
<text x="163.9" y="134.8">38</text>
<text x="163.9" y="132.4">39</text>
<text x="251.9" y="132.4">3</text>
<text x="257.8" y="136.1" transform="rotate(-90 257.8 136.1)">2</text>
<text x="52.3" y="139.6">5</text>
<text x="52.3" y="142">6</text>
<text x="57.8" y="138.3">V3</text>
<text x="57.8" y="140.7">D+</text>
<text x="57.8" y="143.1">D-</text>
<text x="63.5" y="140.7">DCD</text>
<text x="63.7" y="138.3">DTR</text>
<text x="65.8" y="143.1">RI</text>
<text x="72.3" y="142">11</text>
<text x="72.3" y="139.6">12</text>
<text x="134.3" y="139.6">3</text>
<text x="134.3" y="142">4</text>
<text x="139.8" y="140.7">EN</text>
<text x="139.8" y="143.1">SENSOR_VP</text>
<text x="139.8" y="138.3">3V3</text>
<text x="154.3" y="143.1">TXD0</text>
<text x="155.1" y="138.3">IO23</text>
<text x="155.1" y="140.7">IO22</text>
<text x="163.9" y="139.6">36</text>
<text x="163.9" y="142">35</text>
<text x="52.3" y="144.4">7</text>
<text x="52.3" y="146.9">8</text>
<text x="57.8" y="145.5">NC</text>
<text x="57.8" y="147.9">NC.</text>
<text x="63.6" y="145.5">DSR</text>
<text x="63.8" y="147.9">CTS</text>
<text x="72.3" y="146.9">9</text>
<text x="72.3" y="144.4">10</text>
<text x="134.3" y="144.4">5</text>
<text x="134.3" y="146.9">6</text>
<text x="134.3" y="149.3">7</text>
<text x="139.8" y="145.5">SENSOR_VN</text>
<text x="139.8" y="147.9">IO34</text>
<text x="154.1" y="145.5">RXD0</text>
<text x="155.1" y="147.9">IO21</text>
<text x="163.9" y="144.4">34</text>
<text x="163.9" y="146.9">33</text>
<text x="163.9" y="149.3">32</text>
<text x="134.3" y="151.7">8</text>
<text x="134.3" y="154.1">9</text>
<text x="139.8" y="150.3">IO35</text>
<text x="139.8" y="152.7">IO32</text>
<text x="139.8" y="155.1">IO33</text>
<text x="155.1" y="155.1">IO18</text>
<text x="155.1" y="152.7">IO19</text>
<text x="156.6" y="150.3">NC</text>
<text x="163.9" y="154.1">30</text>
<text x="163.9" y="151.7">31</text>
<text x="133.1" y="161.3">12</text>
<text x="133.1" y="156.5">10</text>
<text x="133.3" y="158.9">11</text>
<text x="139.8" y="157.6">IO25</text>
<text x="139.8" y="160">IO26</text>
<text x="155.1" y="160">IO17</text>
<text x="156.2" y="157.6">IO5</text>
<text x="163.9" y="156.5">29</text>
<text x="163.9" y="158.9">28</text>
<text x="163.9" y="161.3">27</text>
<text x="265.5" y="158.9">P1</text>
<text x="272.4" y="160">P$1</text>
<text x="133.1" y="163.7">13</text>
<text x="133.1" y="166.1">14</text>
<text x="139.8" y="162.4">IO27</text>
<text x="139.8" y="164.8">IO14</text>
<text x="139.8" y="167.2">IO12</text>
<text x="155.1" y="162.4">IO16</text>
<text x="156.2" y="164.8">IO4</text>
<text x="156.2" y="167.2">IO0</text>
<text x="163.9" y="163.7">26</text>
<text x="163.9" y="166.1">25</text>
<text x="228.9" y="163.7" transform="rotate(-90 228.9 163.7)">4</text>
<text x="238.5" y="163.7" transform="rotate(-90 238.5 163.7)">1</text>
<text x="133.1" y="173.4">16</text>
<text x="133.1" y="171">15</text>
<text x="139.8" y="172">GND</text>
<text x="156.2" y="172">IO2</text>
<text x="163.9" y="173.4">23</text>
<text x="163.9" y="171">24</text>
<text x="195.8" y="173.4">3</text>
<text x="228.9" y="170.3" transform="rotate(-90 228.9 170.3)">3</text>
<text x="238.5" y="170.3" transform="rotate(-90 238.5 170.3)">2</text>
<text x="265.5" y="173.4">P2</text>
<text x="133.1" y="175.8">17</text>
<text x="133.1" y="178.2">18</text>
<text x="139.8" y="174.4">IO13</text>
<text x="139.8" y="176.8">SD2</text>
<text x="139.8" y="179.3">SD3</text>
<text x="155.1" y="174.4">IO15</text>
<text x="155.6" y="176.8">SD1</text>
<text x="155.6" y="179.2">SD0</text>
<text x="163.9" y="175.8">22</text>
<text x="163.9" y="178.2">21</text>
<text x="189.2" y="175.8">2</text>
<text x="195.8" y="178.2">1</text>
<text x="272.4" y="174.4">P$2</text>
<text x="133.1" y="180.6">19</text>
<text x="139.8" y="181.7">CMD</text>
<text x="155.6" y="181.7">CLK</text>
<text x="163.9" y="180.6">20</text>
</g>
<g font-size="1.9" fill="#800000">
<text x="103.3" y="129.9" transform="rotate(-90 103.3 129.9)">+</text>
<text x="188.8" y="175.6">+</text>
<text x="196.1" y="178.8">-</text>
<text x="196.1" y="174">-</text>
</g>
<g font-size="1.9" fill="#808080">
<text x="178.6" y="180">SW1</text>
<text x="173.5" y="185.8" transform="rotate(-90 173.5 185.8)">1TS009A-2000-5000-CT</text>
<text x="185.8" y="184.6">LTST-S326KGJRKT</text>
<text x="193.3" y="182.1">D5</text>
</g>
<text font-size="1.2" fill="#808080" x="14" y="141.9" transform="rotate(-90 14 141.9)">SHIELD</text>
<text font-size="1.2" fill="#800000" x="193.3" y="177.7">R</text>
</svg>
